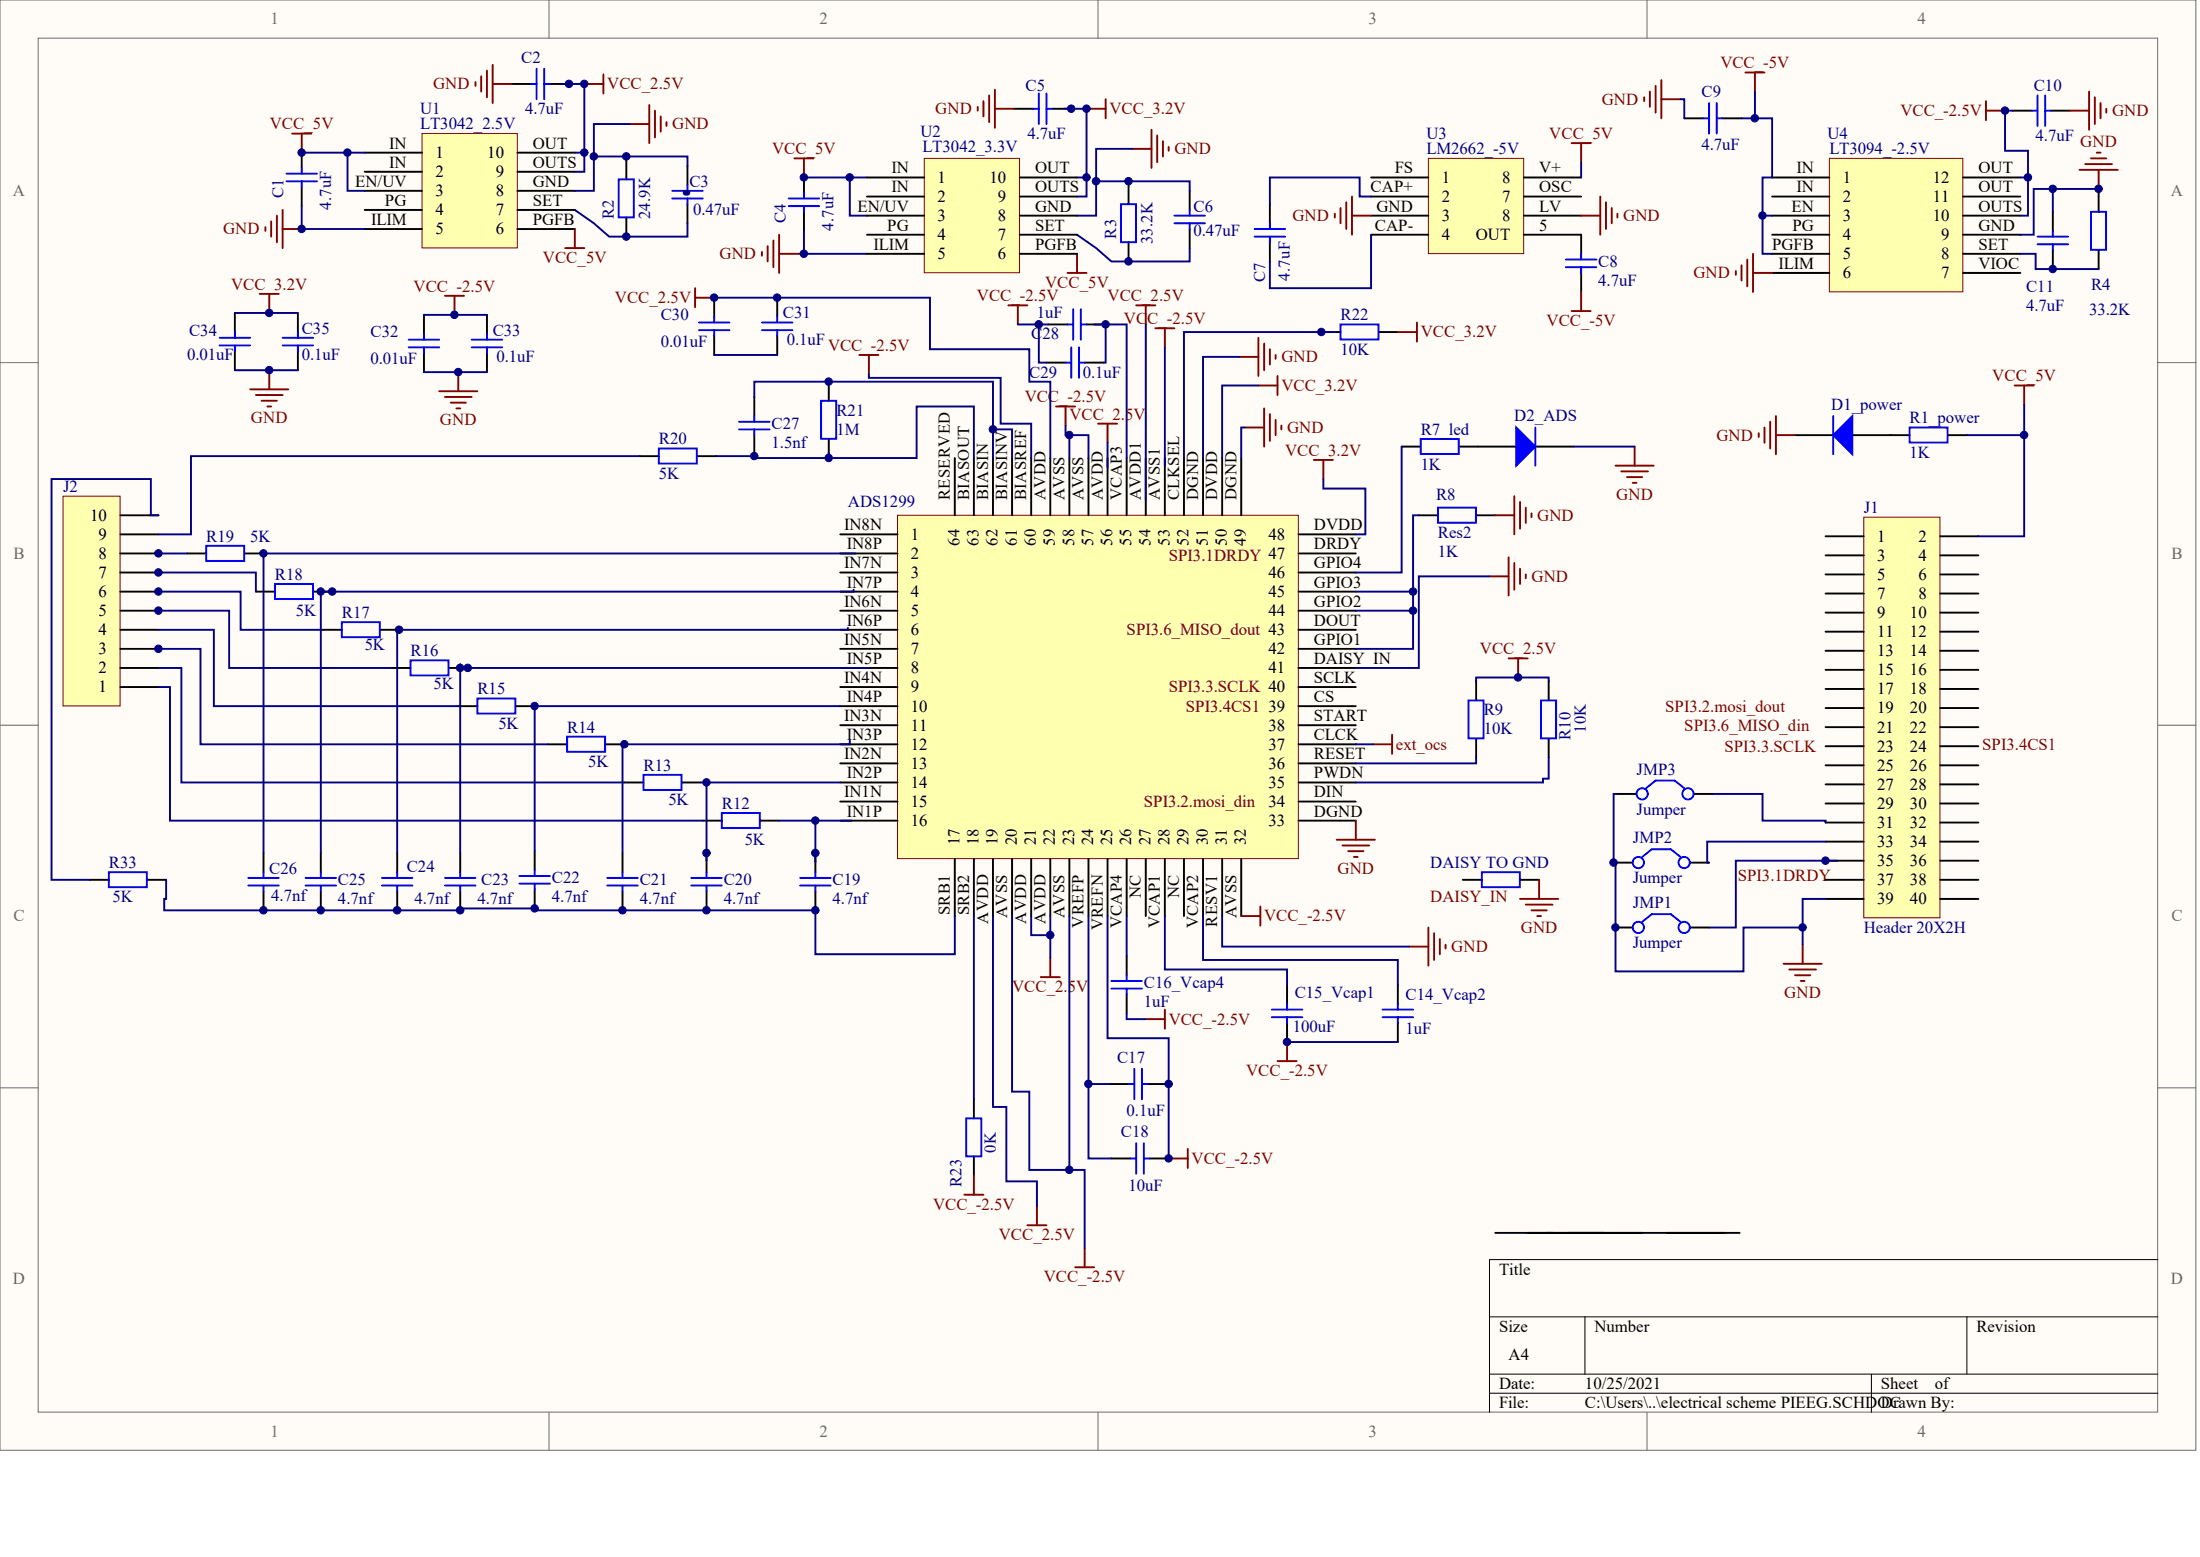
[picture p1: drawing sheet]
<svg xmlns="http://www.w3.org/2000/svg" width="840mm" height="594mm" viewBox="0 0 840 594" stroke-linecap="round" stroke-linejoin="round" font-family="sans-serif">
<g fill="#fffcf8" stroke="#696969" stroke-width=".38">
<path d="M0 0h838v553.4h-838z"/>
<path d="M14.6 14.6h808.8v524.2h-808.8z"/>
</g>
<path d="M209.5 0v14.6M419 0v14.6M628.6 0v14.6M0 138.4h14.6M823.5 138.4h14.6M0 276.7h14.6M823.5 276.7h14.6M0 415.1h14.6M823.5 415.1h14.6M209.5 538.9v14.5M419 538.9v14.5M628.6 538.9v14.5" fill="none" stroke="#696969" stroke-width=".38"/>
<path d="M823.5 480.6h-255.1v58.3M568.4 502.5h255.1M604.9 502.5v21.8M750.6 502.5v21.8M568.4 524.3h255.1M568.4 531.6h255.1M714.2 524.3v14.6" fill="none" stroke="#000" stroke-width=".38"/>
<path d="M342.5 196.6h153v131h-153z" fill="#ffffb0" stroke="#800000" stroke-width=".38"/>
<g fill="none" stroke="#000" stroke-width=".73">
<path d="M364.4 174.8v21.8M371.7 174.8v21.8M379 174.8v21.8M386.3 174.8v21.8M393.5 174.8v21.8M400.8 174.8v21.8M408.1 174.8v21.8M415.4 174.8v21.8M422.7 174.8v21.8M430 174.8v21.8M437.3 174.8v21.8M444.6 174.8v21.8"/>
<path d="M451.8 174.8v21.8M459.1 174.8v21.8M466.4 174.8v21.8M473.7 174.8v21.8M685.1 166h14.5M706.9 166h21.9M743.4 166h7.2M320.7 203.9h21.8M320.7 211.2h21.8M320.7 218.5h21.8M495.6 203.9h21.8M495.6 211.2h21.8"/>
<path d="M495.6 218.5h21.8M320.7 225.7h21.8M320.7 233h21.8M495.6 225.7h21.8M495.6 233h21.8M320.7 240.3h21.8M320.7 247.6h21.8M320.7 254.9h21.8M495.6 240.3h21.8M495.6 247.6h21.8M495.6 254.9h21.8M320.7 262.1h21.8"/>
<path d="M320.7 269.4h21.8M320.7 276.7h21.8M495.6 262.1h21.8M495.6 269.4h21.8M495.6 276.7h21.8M320.7 284h21.8M320.7 291.3h21.8M320.7 298.6h21.8M495.6 284h21.8M495.6 291.3h21.8M495.6 298.6h21.8M320.7 305.8h21.8"/>
<path d="M320.7 313.1h21.8M495.6 305.8h21.8M495.6 313.1h21.8M364.4 327.7v21.8M371.7 327.7v21.8M379 327.7v21.8M386.3 327.7v21.8M393.5 327.7v21.8M400.8 327.7v21.8M408.1 327.7v21.8M415.4 327.7v21.8M422.7 327.7v21.8"/>
<path d="M430 327.7v21.8M437.3 327.7v21.8M444.6 327.7v21.8M451.8 327.7v21.8M459.1 327.7v21.8M466.4 327.7v21.8M473.7 327.7v21.8"/>
</g>
<path d="M699.6 158.7v14.6M728.8 163.1h14.5v5.8h-14.5z" fill="none" stroke="#00f" stroke-width=".73"/>
<path d="M699.6 166l7.3-7.3v14.6z" fill="#00f" stroke="#00f" stroke-width=".73"/>
<path d="M677.8 158.7v14.6M671.2 165.3v1.5M673.4 163.1v5.8M675.6 160.9v10.2M677.8 166h7.3" fill="none" stroke="#800000" stroke-width=".73"/>
<path d="M161.1 51h36.3v43.6h-36.3z" fill="#ffffb0" stroke="#800000" stroke-width=".38"/>
<g fill="none" stroke="#000" stroke-width=".73">
<path d="M195.3 32h7.3M209.9 32h7.3M115.1 56.8v7.3M139.2 58.3h21.9M197.5 58.3h21.9M387 41.5h7.3M401.6 41.5h7.2M115.1 71.4v7.2M139.2 65.5h21.9M139.2 72.8h21.9M197.5 65.5h21.9M197.5 72.8h21.9"/>
<path d="M239 61.2v7.2M262.4 63.3v7.3M262.4 77.9v7.3M306.8 66.3v7.2M430.7 70.6v7.3M454 72.8v7.3M139.2 80.1h21.9M139.2 87.4h21.9M197.5 80.1h21.9M197.5 87.4h21.9M239 83v7.3M306.8 80.8v7.3"/>
<path d="M430.7 92.5v7.3M454 87.4v7.3"/>
</g>
<g fill="none" stroke="#800000" stroke-width=".73">
<path d="M181.5 31.3v1.5M183.7 29.1v5.8M185.8 26.9v10.2M188 24.8v14.5M188 32h7.3M223 32h7.3M230.3 28.4v7.3M375.3 38.6v5.8M377.5 36.4v10.2M379.7 34.2v14.6M422 37.9v7.2M111.5 51h7.3"/>
<path d="M115.1 51v7.3M240.5 47.3h7.3M247.8 40v14.6M250 42.2v10.2M252.2 44.4v5.8M254.3 46.6v1.5M373.1 40.8v1.4M379.7 41.5h7.3M414.7 41.5h7.3M432.2 56.8h7.3M439.5 49.5v14.6M441.6 51.7v10.2"/>
<path d="M443.8 53.9v5.8M446 56.1v1.4M303.2 60.4h7.3M306.8 60.4v7.3M101.3 86.7v1.4M103.5 84.5v5.8M105.7 82.3v10.2M107.9 80.1v14.6M107.9 87.4h7.2M215.7 94.7h7.3M219.4 87.4v7.3M411 96.8v7.3"/>
<path d="M407.4 104.1h7.3M768.9 147.1h7.3M772.5 147.1v7.3M680.7 367.7h14.6M682.9 369.9h10.2M685.1 372.1h5.8M687.2 374.3h1.5M688 360.5v7.2"/>
</g>
<g fill="none" stroke="#00f" stroke-width=".73">
<path d="M202.6 32h2.2M204.8 26.2v11.7M207.7 26.2v11.7M207.7 32h2.2M396.5 35.7v11.6M399.4 35.7v11.6M394.3 41.5h2.2M399.4 41.5h2.2M109.3 66.3h11.7M109.3 69.2h11.7M115.1 64.1v2.2M115.1 69.2v2.2"/>
<path d="M236.1 68.4h5.8v14.5h-5.8zM256.5 72.8h11.7M256.5 75.7h11.7M262.4 70.6v2.2M262.4 75.7v2.2M301 75.7h11.6M301 78.6h11.6M306.8 73.5v2.2M306.8 78.6v2.2M427.8 77.9h5.8v14.5h-5.8zM448.2 82.3h11.7M448.2 85.2h11.7"/>
<path d="M454 80.1v2.2M454 85.2v2.2"/>
</g>
<g fill="none" stroke="#000080" stroke-width=".73">
<path d="M214.3 32h8.7v26.3M115.1 56.8v1.5h24.1M132.6 58.3v14.5h6.6M219.4 58.3h3.6v7.2h-3.6M240.5 47.3h-13.8v25.5h-7.3M405.9 41.5h8.8v26.2M432.2 56.8h-13.9v25.5h-7.3M115.1 78.6v8.8h-2.1M239 60.4v-.7h23.4v3.6M306.8 66.3v1.4h24.1M324.3 67.7v14.6h6.6M411 67.7h3.7v7.3h-3.7"/>
<path d="M430.7 69.9v-.7h23.3v3.6M115.1 87.4h24.1M219.4 80.1l7.3 5.1 5.8 5.1h29.9v-5.1M306.8 88.1v8.7h-2.2M306.8 96.8h24.1M411 89.6l7.3 5.1 5.9 5.1h29.8v-5.1"/>
</g>
<path d="M352.7 60.4h36.4v43.7h-36.4z" fill="#ffffb0" stroke="#800000" stroke-width=".38"/>
<path d="M330.9 67.7h21.8M330.9 75h21.8M389.2 67.7h21.8M389.2 75h21.8M330.9 82.3h21.8M330.9 89.6h21.8M330.9 96.8h21.8M389.2 82.3h21.8M389.2 89.6h21.8M389.2 96.8h21.8" fill="none" stroke="#000" stroke-width=".73"/>
<path d="M545.1 60.4h36.4v36.4h-36.4z" fill="#ffffb0" stroke="#800000" stroke-width=".38"/>
<path d="M484.6 77.9v7.3M523.3 67.7h21.8M523.3 75h21.8M581.6 67.7h21.8M581.6 75h21.8M484.6 92.5v7.3M523.3 82.3h21.8M523.3 89.6h21.8M581.6 82.3h21.8M581.6 89.6h21.8v7.2M603.4 104.1v7.3" fill="none" stroke="#000" stroke-width=".73"/>
<g fill="none" stroke="#800000" stroke-width=".73">
<path d="M599.8 54.6h7.3M603.4 54.6v7.3M511.6 79.4v5.8M513.8 77.2v10.2M516 75v14.6M610.7 75v14.6M612.9 77.2v10.2M615.1 79.4v5.8M509.4 81.6v1.4M516 82.3h7.3M603.4 82.3h7.3M617.3 81.6v1.4"/>
<path d="M599.8 118.7h7.3M603.4 111.4v7.3"/>
</g>
<path d="M523.3 75h-4.4v-7.3h-34.3v10.2M603.4 61.9v5.8M523.3 89.6v20.4h-38.7v-10.2" fill="none" stroke="#000080" stroke-width=".73"/>
<path d="M478.8 87.4h11.7M478.8 90.3h11.7M484.6 85.2v2.2M484.6 90.3v2.2M597.6 99h11.7M603.4 96.8v2.2M597.6 101.9h11.7M603.4 101.9v2.2" fill="none" stroke="#00f" stroke-width=".73"/>
<path d="M698.2 60.4h50.9v50.9h-50.9z" fill="#ffffb0" stroke="#800000" stroke-width=".38"/>
<g fill="none" stroke="#000" stroke-width=".73">
<path d="M642.8 45.1h7.3M657.4 45.1h7.2M768.1 42.2h7.3M782.7 42.2h7.3M676.3 67.7h21.9M676.3 75h21.9M749.2 67.7h21.8M749.2 75h21.8M800.9 73.5v7.3M676.3 82.3h21.9M676.3 89.6h21.9M676.3 96.8h21.9"/>
<path d="M749.2 82.3h21.8M749.2 89.6h21.8M749.2 96.8h21.8M783.4 80.8v7.3M783.4 95.4v7.3M800.9 95.4v7.3M676.3 104.1h21.9M749.2 104.1h21.8M71.4 211.2h7.3M93.3 211.2h7.3M97.7 225.7h7.2M119.5 225.7h7.3"/>
<path d="M123.2 240.3h7.3M145 240.3h7.3M149.4 254.9h7.3M171.3 254.9h7.3M174.9 269.4h7.3M196.8 269.4h7.3M209.2 284h7.2M231 284h7.3M238.3 298.6h7.3M260.2 298.6h7.3M268.2 313.1h7.3M290.1 313.1h7.2"/>
<path d="M100.6 325.5v7.3M122.4 325.5v7.3M151.6 325.5v7.3M175.6 325.5v7.3M204.1 324.8v7.3M204.1 339.3v7.3M237.6 325.5v7.3M269.6 325.5v7.3M311.2 325.5v7.3M100.6 340.1v7.2M122.4 340.1v7.2M151.6 340.1v7.2"/>
<path d="M175.6 340.1v7.2M237.6 340.1v7.2M269.6 340.1v7.2M311.2 340.1v7.2M570.6 470.4h93.3"/>
</g>
<g fill="none" stroke="#800000" stroke-width=".73">
<path d="M627.5 37.1v1.5M629.7 34.9v5.9M631.9 32.8v10.2M634 30.6v14.5M634 37.9h7.3M666.1 27.7h7.3M669.7 27.7v7.2M757.9 38.6v7.3M797.3 34.9v14.6M799.5 37.1v10.2M801.7 39.3v5.8M757.9 42.2h7.3"/>
<path d="M790 42.2h7.3M800.2 58.3h1.5M803.8 41.5v1.5M793.6 64.8h14.6M795.8 62.6h10.2M798 60.4h5.8M800.9 64.8v7.3M666.8 99v10.2M669 96.8v14.6M662.5 103.4v1.5M664.6 101.2v5.8M669 104.1h7.3"/>
<path d="M524 284h7.3M531.3 280.4v7.2"/>
</g>
<g fill="none" stroke="#00f" stroke-width=".73">
<path d="M652.3 39.3v11.7M655.2 39.3v11.7M777.6 36.4v11.7M780.5 36.4v11.7M650.1 45.1h2.2M655.2 45.1h2.2M775.4 42.2h2.2M780.5 42.2h2.2M777.6 90.3h11.7M777.6 93.2h11.7M783.4 88.1v2.2M783.4 93.2v2.2"/>
<path d="M798 80.8h5.8v14.5h-5.8zM78.7 208.3h14.5v5.7h-14.5zM104.9 222.8h14.5v5.8h-14.5zM130.5 237.4h14.5v5.7h-14.5zM156.7 252h14.5v5.7h-14.5zM182.2 266.5h14.5v5.8h-14.5zM216.4 281.1h14.6v5.7h-14.6zM245.6 295.6h14.5v5.8h-14.5zM275.5 310.2h14.5v5.8h-14.5zM94.7 335h11.7M94.7 337.9h11.7M100.6 332.8v2.2"/>
<path d="M100.6 337.9v2.2M116.6 335h11.7M116.6 337.9h11.7M122.4 332.8v2.2M122.4 337.9v2.2M145.8 335h11.6M145.8 337.9h11.6M151.6 332.8v2.2M151.6 337.9v2.2M169.8 335h11.7M169.8 337.9h11.7M175.6 332.8v2.2"/>
<path d="M175.6 337.9v2.2M198.2 337.2h11.7M198.2 334.2h11.7M204.1 332.1v2.1M204.1 337.2v2.1M231.8 335h11.6M231.8 337.9h11.6M237.6 332.8v2.2M237.6 337.9v2.2M263.8 335h11.7M263.8 337.9h11.7M269.6 332.8v2.2"/>
<path d="M269.6 337.9v2.2M305.4 335h11.6M305.4 337.9h11.6M311.2 332.8v2.2M311.2 337.9v2.2"/>
</g>
<g fill="none" stroke="#000080" stroke-width=".73">
<path d="M641.3 37.9h1.5v7.2M669.7 34.9v10.2h-5.1M226.7 59.7h12.3M669.7 45.1h6.6v22.6h-3.6v14.6h3.6M768.1 42.2h-2.9v15.3h8.8v10.2M418.3 69.2h12.4M771 67.7h3v14.6h-3M783.4 72.1h-7.2v17.5h-5.2M800.9 73.5v-1.4h-17.5v8.7M672.7 82.3v14.5h3.6M771 96.8h5.9v5.9h24M60.5 217.7v.8h37.2v7.2"/>
<path d="M60.5 210.4v.8h10.9M326.5 211.2h-225.9v114.3M60.5 232.3v.7h27v21.9h61.9M60.5 225v.7h31.3v14.6h31.4M122.4 225.7v99.8M323.6 239.6v.7h-172v85.2M325.8 225v.7h-204.1M60.5 246.9v.7h16v36.4h132.7M175.6 253.4v72.1M175.6 254.9h156M320.7 269.4h-116.6v55.4M267.5 298.6h2.1v29.8"/>
<path d="M269.6 298.6h51.1M324.3 282.5v1.5h-86.7v41.5M517.4 284h6.6M297.3 313.1h13.9M325 313.1h-13.8v16"/>
</g>
<path d="M24 189.3h21.8v80.1h-21.8z" fill="#ffffb0" stroke="#800000" stroke-width=".38"/>
<g fill="none" stroke="#000" stroke-width=".73">
<path d="M89.6 119.4v7.3M113.7 119.4v7.3M272.6 113.6v7.3M296.6 113.6v7.3M89.6 134v7.3M113.7 134v7.3M161.8 120.1v7.3M161.8 134.7v7.3M185.8 120.1v7.3M185.8 134.7v7.3M272.6 128.2v7.2M296.6 128.2v7.2"/>
<path d="M399.4 138.4h7.3M400.1 123.8h7.3M413.9 138.4h7.3M414.7 123.8h7.3M504.3 126.7h7.3M526.2 126.7h7.3M287.9 151.5v7.2M316.3 145.6v7.3M244.1 174h7.3M266 174h7.3M287.9 166v7.3M316.3 167.5v7.3"/>
<path d="M534.9 170.4h7.3M556.8 170.4h21.9M585.9 170.4h14.6M45.9 196.6h14.6M541.5 196.6h7.3M563.3 196.6h7.3M45.9 218.5h14.6M45.9 211.2h14.6M45.9 203.9h14.6M45.9 233h14.6M45.9 225.7h14.6M45.9 254.9h14.6"/>
<path d="M45.9 247.6h14.6M45.9 240.3h14.6M563.3 260v7.2M591 260v7.2M45.9 262.1h14.6M563.3 281.8v7.3M591 281.8v7.3M34.3 335.7h7.2M56.1 335.7h7.3M558.2 335.7h7.3M580.1 335.7h7.3M430 364.8v7.3"/>
<path d="M430 379.4v7.3M491.2 375.7v7.3M533.5 375.7v7.3M491.2 390.3v7.3M533.5 390.3v7.3M371.7 419.4v7.3M423.4 413.6h7.3M438 413.6h7.3M371.7 441.3v7.3M424.2 442h7.2M438.7 442h7.3"/>
</g>
<g fill="none" stroke="#000080" stroke-width=".73">
<path d="M89.6 119.4h24.1M272.6 113.6h82.3v19.7h37.9v12.3h8v29.2M161.8 120.1h24M272.6 135.4h24M388.4 123.8h8.1M400.1 123.8h-3.6v14.6h2.9M417.6 123.8h12.4v51M422 123.8v14.6h-.8M437.3 123.8v67M444.6 132.5v45.2M473 136.2h-13.9v38.6M509.4 126.7h-57.6v48.1"/>
<path d="M89.6 141.3h24.1M161.8 142h24M287.9 151.5v-5.9h91.1v18.2M331.6 142.7v1.5h50.3v17.5h11.6v13.1M480.3 147.1h-13.9v27.7M244.1 174h-171.2v29.9h-12.4M287.9 173.3v.7h-14.6M316.3 172.6v2.2h-28.4v-.8M316.3 174.8h33.5v-19.7h21.9v19.7M379 174.8v-11h7.3v11M406.7 162.4v3.6h1.4M408.1 174.8v-8.8h7.3v8.8"/>
<path d="M422.7 168.9v9.5M475.2 163.1h-1.5v11.7M534.9 170.4v48.1h-17.5M600.5 170.4h23.3M60.5 196.6h-2.9v-13.8h-37.9v152.9h14.6M505 182.8v3.6h16.1v17.5h-3.7M541.5 196.6h-2.2v29.1M568.4 219.9h-26.9v35h-24.1M517.4 225.7h21.9v7.3h-21.9M539.3 233v14.6h-21.9M60.5 254.9h8.7v43.7h169.1M60.5 240.3h21.1v29.1h93.3"/>
<path d="M563.3 260v-1.5h27.7v1.5M60.5 262.1h4.4v51h203.3M563.3 289.1v2.2h-45.9M591 289.1v8h-2.1v1.5h-71.5M63.4 335.7v7.3h-.7v4.3h112.9v-.7h28.5v.7h107.1v16.8h53.2v-14.6M371.7 349.5v69.9M379 349.5v72.9h5.1v28.4h11.6v9.4M386.3 349.5v67h6.5v29.9h15.3M393.5 349.5v7.3h7.3v8.8M400.8 349.5v7.3M408.1 349.5v96.9h5.8v29.8M415.4 349.5v64.1"/>
<path d="M422.7 349.5v46.6h23.3v45.9M430 349.5v15.3M444.6 349.5v20.4h46.6v5.8M459.1 349.5v16.8h74.4v9.4M466.4 349.5v11.7h71.4M430 386.7v2.2h7.3M491.2 397.6h42.3M423.4 413.6h-8v28.4h8.8M445.3 413.6h.7"/>
</g>
<g fill="none" stroke="#00f" stroke-width=".73">
<path d="M409.6 118v11.6M412.5 118v11.6M83.8 128.9h11.7M83.8 131.8h11.7M89.6 126.7v2.2M89.6 131.8v2.2M107.9 128.9h11.6M107.9 131.8h11.6M113.7 126.7v2.2M113.7 131.8v2.2M156 129.6h11.6M156 132.5h11.6"/>
<path d="M161.8 127.4v2.2M161.8 132.5v2.2M180 129.6h11.7M180 132.5h11.7M185.8 127.4v2.2M185.8 132.5v2.2M266.7 123.1h11.7M266.7 126h11.7M272.6 120.9v2.2M272.6 126v2.2M290.8 123.1h11.6M290.8 126h11.6"/>
<path d="M296.6 120.9v2.2M296.6 126v2.2M406.7 138.4h2.1M407.4 123.8h2.2M408.8 132.5v11.7M411.8 132.5v11.7M411.8 138.4h2.1M412.5 123.8h2.2M511.6 123.8h14.5v5.7h-14.5zM287.9 158.7v2.2M313.4 152.9h5.7v14.5h-5.7zM251.4 171.1h14.5v5.8h-14.5z"/>
<path d="M282 160.9h11.7M282 163.8h11.7M287.9 163.8v2.2M542.2 167.5h14.5v5.7h-14.5zM585.9 163.1v14.6M548.8 193.7h14.5v5.7h-14.5zM560.4 267.2h5.8v14.5h-5.8zM588.1 267.2h5.8v14.5h-5.8zM41.5 332.8h14.5v5.7h-14.5zM565.5 332.8h14.5v5.7h-14.5zM424.2 374.3h11.6M424.2 377.2h11.6"/>
<path d="M430 372.1v2.2M430 377.2v2.2M485.4 385.2h11.6M485.4 388.1h11.6M491.2 383v2.2M491.2 388.1v2.2M527.6 385.2h11.7M527.6 388.1h11.7M533.5 383v2.2M533.5 388.1v2.2M430.7 413.6h2.2M432.9 407.8v11.6"/>
<path d="M435.8 407.8v11.6M435.8 413.6h2.2M368.8 426.7h5.7v14.5h-5.7zM433.6 436.2v11.6M436.5 436.2v11.6M431.4 442h2.2M436.5 442h2.2"/>
</g>
<g fill="none" stroke="#800000" stroke-width=".73">
<path d="M290.8 96.1v1.5M293 93.9v5.9M295.2 91.7v10.2M297.3 89.6v14.5M297.3 96.8h7.3M99.1 112.1h7.3M102.8 112.1v7.3M169.8 112.9h7.3M173.4 112.9v7.2M265.3 110v7.2M265.3 113.6h7.3M384.8 116.5h7.3"/>
<path d="M388.4 116.5v7.3M433.6 116.5h7.3M437.3 116.5v7.3M328 135.4h7.2M331.6 135.4v7.3M440.9 125.2h7.3M444.6 125.2v7.3M473 136.2h7.3M480.3 128.9v14.6M482.5 131.1v10.2M484.6 133.3v5.8M486.8 135.4v1.5"/>
<path d="M533.5 126.7h7.3M540.8 123.1v7.2M95.5 148.5h14.5M97.7 150.7h10.2M99.8 152.9h5.9M102 155.1h1.5M102.8 141.3v7.2M167.6 149.3h14.6M169.8 151.5h10.2M172 153.6h5.8M174.2 155.8h1.4M174.9 142v7.3"/>
<path d="M403 155.1h7.3M406.7 155.1v7.3M480.3 147.1h7.3M482.5 155.8v14.6M484.6 158v10.2M487.6 143.5v7.2M419 161.7h7.3M422.7 161.7v7.2M475.2 163.1h7.3M486.8 160.2v5.8M489 162.4v1.4M501.4 175.5h7.3"/>
<path d="M505 175.5v7.3M616.5 177.7h14.6M618.7 179.9h10.2M623.8 170.4v7.3M570.6 196.6h7.3M577.9 189.3v14.6M580.1 191.5v10.2M582.3 193.7v5.8M584.5 195.9v1.4M620.9 182h5.9M623.1 184.2h1.5M568.4 219.9h7.3"/>
<path d="M575.7 212.6v14.6M577.9 214.8v10.2M580.1 217v5.8M582.3 219.2v1.4M575.7 251.2h7.3M579.4 251.2v7.3M517.4 313.1v7.3M510.1 320.4h14.6M512.3 322.6h10.2M514.5 324.8h5.8M516.7 327h1.5M587.4 335.7v7.3"/>
<path d="M473.7 349.5h7.3M481 345.9v7.3M545.1 353.9v14.6M547.3 356.1v10.2M549.5 358.3v5.8M580.1 343h14.6M582.3 345.2h10.2M584.5 347.3h5.8M586.7 349.5h1.4M397.2 372.8h7.3M400.8 365.6v7.2M537.8 361.2h7.3"/>
<path d="M551.7 360.5v1.4M437.3 388.9h7.3M444.6 385.2v7.3M491.2 397.6v7.3M487.6 404.9h7.2M453.3 438.4v7.3M368 455.8h7.3M371.7 448.6v7.2M446 442h7.3M392.1 467.5h7.3M395.7 460.2v7.3M413.9 476.2v7.3"/>
<path d="M410.3 483.5h7.3"/>
</g>
<path d="M578.7 163.1l7.2 7.3-7.2 7.3z" fill="#00f" stroke="#00f" stroke-width=".73"/>
<path d="M261.6 73.5h.8" fill="none" stroke="#000080" stroke-width="2.2"/>
<path d="M711.3 197.3h29.1v152.9h-29.1z" fill="#ffffb0" stroke="#800000" stroke-width=".38"/>
<g fill="none" stroke="#000" stroke-width=".73">
<path d="M696.7 204.6h14.6M696.7 211.9h14.6M696.7 219.2h14.6M740.4 204.6h14.6M740.4 211.9h14.6M740.4 219.2h14.6M696.7 226.5h14.6M696.7 233.7h14.6M740.4 226.5h14.6M740.4 233.7h14.6M696.7 241h14.6M696.7 248.3h14.6"/>
<path d="M696.7 255.6h14.6M740.4 241h14.6M740.4 248.3h14.6M740.4 255.6h14.6M696.7 262.9h14.6M696.7 270.2h14.6M696.7 277.4h14.6M740.4 262.9h14.6M740.4 270.2h14.6M740.4 277.4h14.6M696.7 284.7h14.6M696.7 292h14.6"/>
<path d="M696.7 299.3h14.6M740.4 284.7h14.6M740.4 292h14.6M740.4 299.3h14.6M617.3 302.9h7.3M646.4 302.9h7.3M696.7 306.6h14.6M696.7 313.9h14.6M740.4 306.6h14.6M740.4 313.9h14.6M615.8 329.1h7.3M645 329.1h7.3"/>
<path d="M696.7 321.1h14.6M696.7 328.4h14.6M696.7 335.7h14.6M740.4 321.1h14.6M740.4 328.4h14.6M740.4 335.7h14.6M615.8 353.9h7.3M645 353.9h7.3M696.7 343h14.6M740.4 343h14.6"/>
</g>
<path d="M772.5 154.4v11.6M750.6 166h21.9v38.6h-17.5M617.3 302.9h-1.5v26.2h.7v24.8M653.7 302.9h19v10.2h24v.8M696.7 321.1h-45.2v8h.8M701.1 328.4h-38.6v25.5h-10.2M615.8 353.9h.7v16.7h48.9v-16.7h22.6M696.7 343h-8.7v17.5" fill="none" stroke="#000080" stroke-width=".73"/>
<g fill="none" stroke="#00f" stroke-width=".73">
<path d="M628.2 300.7l3.7-2.9h7.2l3.7 2.9M626.8 327l3.6-3h7.3l3.6 3M626.8 351.7l3.6-2.9h7.3l3.6 2.9"/>
<circle cx="626.7" cy="302.9" r="2.15"/>
<circle cx="644.2" cy="302.9" r="2.15"/>
<circle cx="625.3" cy="329.1" r="2.15"/>
<circle cx="642.7" cy="329.1" r="2.15"/>
<circle cx="625.3" cy="353.9" r="2.15"/>
<circle cx="642.7" cy="353.9" r="2.15"/>
</g>
<g fill="#000080" stroke="#000080" stroke-width=".38">
<circle cx="60.5" cy="247.5" r="1.42"/>
<circle cx="60.5" cy="233" r="1.42"/>
<circle cx="60.5" cy="225.7" r="1.42"/>
<circle cx="60.5" cy="218.4" r="1.42"/>
<circle cx="60.5" cy="211.1" r="1.42"/>
<circle cx="100.5" cy="347.3" r="1.42"/>
<circle cx="100.5" cy="211.1" r="1.42"/>
<circle cx="102.7" cy="141.2" r="1.42"/>
<circle cx="102.7" cy="119.4" r="1.42"/>
<circle cx="115.1" cy="87.3" r="1.42"/>
<circle cx="115.1" cy="58.2" r="1.42"/>
<circle cx="122.4" cy="347.3" r="1.42"/>
<circle cx="122.4" cy="225.7" r="1.42"/>
<circle cx="126.8" cy="225.7" r="1.42"/>
<circle cx="132.6" cy="58.2" r="1.42"/>
<circle cx="151.6" cy="347.3" r="1.42"/>
<circle cx="152.3" cy="240.3" r="1.42"/>
<circle cx="173.4" cy="120.1" r="1.42"/>
<circle cx="174.9" cy="142" r="1.42"/>
<circle cx="175.6" cy="347.3" r="1.42"/>
<circle cx="175.6" cy="254.8" r="1.42"/>
<circle cx="178.5" cy="254.8" r="1.42"/>
<circle cx="204" cy="346.6" r="1.42"/>
<circle cx="204" cy="269.4" r="1.42"/>
<circle cx="217.1" cy="32" r="1.42"/>
<circle cx="223" cy="58.2" r="1.42"/>
<circle cx="223" cy="32" r="1.42"/>
<circle cx="226.6" cy="59.7" r="1.42"/>
<circle cx="237.5" cy="347.3" r="1.42"/>
<circle cx="238.3" cy="284" r="1.42"/>
<circle cx="239" cy="90.3" r="1.42"/>
<circle cx="239" cy="59.7" r="1.42"/>
<circle cx="269.6" cy="347.3" r="1.42"/>
<circle cx="269.6" cy="325.5" r="1.42"/>
<circle cx="269.6" cy="298.5" r="1.42"/>
<circle cx="272.5" cy="113.6" r="1.42"/>
<circle cx="287.8" cy="174" r="1.42"/>
<circle cx="296.6" cy="113.6" r="1.42"/>
<circle cx="306.8" cy="96.8" r="1.42"/>
<circle cx="306.8" cy="67.7" r="1.42"/>
<circle cx="311.2" cy="347.3" r="1.42"/>
<circle cx="311.2" cy="325.5" r="1.42"/>
<circle cx="311.2" cy="313.1" r="1.42"/>
<circle cx="316.3" cy="174.7" r="1.42"/>
<circle cx="316.3" cy="145.6" r="1.42"/>
<circle cx="324.3" cy="67.7" r="1.42"/>
<circle cx="378.9" cy="163.8" r="1.42"/>
<circle cx="396.4" cy="123.8" r="1.42"/>
<circle cx="400.8" cy="356.8" r="1.42"/>
<circle cx="408.1" cy="446.3" r="1.42"/>
<circle cx="408.1" cy="166" r="1.42"/>
<circle cx="408.8" cy="41.5" r="1.42"/>
<circle cx="414.6" cy="67.7" r="1.42"/>
<circle cx="414.6" cy="41.5" r="1.42"/>
<circle cx="415.4" cy="413.6" r="1.42"/>
<circle cx="418.3" cy="69.1" r="1.42"/>
<circle cx="421.9" cy="123.8" r="1.42"/>
<circle cx="430.7" cy="99.7" r="1.42"/>
<circle cx="430.7" cy="69.1" r="1.42"/>
<circle cx="446" cy="442" r="1.42"/>
<circle cx="446" cy="413.6" r="1.42"/>
<circle cx="491.2" cy="397.6" r="1.42"/>
<circle cx="504.3" cy="126.7" r="1.42"/>
<circle cx="539.3" cy="233" r="1.42"/>
<circle cx="539.3" cy="225.7" r="1.42"/>
<circle cx="579.3" cy="258.5" r="1.42"/>
<circle cx="615.8" cy="329.1" r="1.42"/>
<circle cx="616.5" cy="353.9" r="1.42"/>
<circle cx="669.7" cy="45.1" r="1.42"/>
<circle cx="672.6" cy="82.2" r="1.42"/>
<circle cx="687.9" cy="353.9" r="1.42"/>
<circle cx="696.7" cy="328.4" r="1.42"/>
<circle cx="765.2" cy="42.2" r="1.42"/>
<circle cx="772.5" cy="166" r="1.42"/>
<circle cx="773.9" cy="67.7" r="1.42"/>
<circle cx="783.4" cy="102.6" r="1.42"/>
<circle cx="783.4" cy="72.1" r="1.42"/>
<circle cx="800.9" cy="72.1" r="1.42"/>
</g>
<g font-size="6.4" fill="#696969">
<text x="103.2" y="9.3">1</text>
<text x="312.7" y="9.3">2</text>
<text x="522.2" y="9.3">3</text>
<text x="731.8" y="9.3">4</text>
<text x="5" y="74.9">A</text>
<text x="828.5" y="74.9">A</text>
<text x="5.2" y="213.2">B</text>
<text x="828.7" y="213.2">B</text>
<text x="5.2" y="351.6">C</text>
<text x="828.7" y="351.6">C</text>
<text x="5" y="490">D</text>
<text x="828.5" y="490">D</text>
<text x="103.2" y="548.2">1</text>
<text x="312.7" y="548.2">2</text>
<text x="522.2" y="548.2">3</text>
<text x="731.8" y="548.2">4</text>
</g>
<g font-size="6.4" fill="#000080">
<text x="199" y="23.9">C2</text>
<text x="391.4" y="34.8">C5</text>
<text x="776.2" y="34.8">C10</text>
<text x="649.3" y="37">C9</text>
<text x="160.3" y="43.6">U1</text>
<text x="200.4" y="43.6">4.7uF</text>
<text x="160.3" y="49.4">LT3042_2.5V</text>
<text x="351.3" y="52.3">U2</text>
<text x="392.1" y="53">4.7uF</text>
<text x="544.4" y="53">U3</text>
<text x="697.4" y="53">U4</text>
<text x="776.9" y="53.8">4.7uF</text>
<text x="352" y="58.1">LT3042_3.3V</text>
<text x="544.4" y="58.9">LM2662_-5V</text>
<text x="649.3" y="57.4">4.7uF</text>
<text x="698.2" y="58.9">LT3094_-2.5V</text>
<text x="263.1" y="71.2">C3</text>
<text x="264.5" y="82.2">0.47uF</text>
<text x="455.5" y="80.7">C6</text>
<text x="455.5" y="90.2">0.47uF</text>
<text x="610" y="101.8">C8</text>
<text x="610" y="109.1">4.7uF</text>
<text x="773.2" y="111.3">C11</text>
<text x="798" y="110.6">R4</text>
<text x="773.2" y="118.6">4.7uF</text>
<text x="252.2" y="122.2">C30</text>
<text x="298.8" y="121.5">C31</text>
<text x="395.7" y="121.5">1uF</text>
<text x="511.6" y="122.2">R22</text>
<text x="797.3" y="120">33.2K</text>
<text x="72.1" y="128">C34</text>
<text x="115.1" y="127.3">C35</text>
<text x="141.4" y="128.8">C32</text>
<text x="188" y="128">C33</text>
<text x="300.3" y="131.7">0.1uF</text>
<text x="393.5" y="129.5">C28</text>
<text x="71.4" y="137.5">0.01uF</text>
<text x="115.1" y="137.5">0.1uF</text>
<text x="252.2" y="132.4">0.01uF</text>
<text x="511.6" y="135.3">10K</text>
<text x="141.4" y="139">0.01uF</text>
<text x="189.5" y="138.2">0.1uF</text>
<text x="392.8" y="144.1">C29</text>
<text x="413.2" y="144.1">0.1uF</text>
<text x="319.2" y="158.6">R21</text>
<text x="577.9" y="160.8">D2_ADS</text>
<text x="698.9" y="156.4">D1_power</text>
<text x="728.8" y="161.5">R1_power</text>
<text x="294.4" y="163.7">C27</text>
<text x="319.2" y="165.9">1M</text>
<text x="542.2" y="165.9">R7_led</text>
<text x="251.4" y="169.6">R20</text>
<text x="294.4" y="171">1.5nf</text>
<text x="542.2" y="179.2">1K</text>
<text x="728.8" y="174.6">1K</text>
<text x="251.4" y="182.7">5K</text>
<text x="24" y="187.8">J2</text>
<text x="548" y="190.7">R8</text>
<text x="323.6" y="193.6">ADS1299</text>
<text x="711.3" y="195.8">J1</text>
<text x="78.7" y="206.7">R19</text>
<text x="95.5" y="206.7">5K</text>
<text x="548.8" y="205.2">Res2</text>
<text x="548.8" y="212.5">1K</text>
<text x="104.9" y="221.3">R18</text>
<text x="113" y="235.1">5K</text>
<text x="130.5" y="235.8">R17</text>
<text x="139.2" y="248.2">5K</text>
<text x="156.7" y="250.4">R16</text>
<text x="165.4" y="262.8">5K</text>
<text x="182.2" y="264.9">R15</text>
<text x="566.3" y="273">R9</text>
<text x="190.2" y="278.1">5K</text>
<text x="216.4" y="279.5">R14</text>
<text x="566.3" y="280.2">10K</text>
<text x="224.5" y="292.6">5K</text>
<text x="245.6" y="294.1">R13</text>
<text x="624.6" y="295.5">JMP3</text>
<text x="255.1" y="307.2">5K</text>
<text x="275.5" y="308.6">R12</text>
<text x="624.6" y="310.8">Jumper</text>
<text x="284.2" y="322.5">5K</text>
<text x="623.1" y="321.7">JMP2</text>
<text x="41.5" y="331.2">R33</text>
<text x="102.8" y="333.4">C26</text>
<text x="155.2" y="332.7">C24</text>
<text x="545.9" y="331.2">DAISY TO GND</text>
<text x="129" y="337.8">C25</text>
<text x="183.7" y="337.8">C23</text>
<text x="210.6" y="337">C22</text>
<text x="244.1" y="337.8">C21</text>
<text x="276.2" y="337.8">C20</text>
<text x="317.7" y="337.8">C19</text>
<text x="623.1" y="337">Jumper</text>
<text x="43" y="344.3">5K</text>
<text x="103.5" y="343.6">4.7nf</text>
<text x="129" y="345">4.7nf</text>
<text x="158.1" y="345">4.7nf</text>
<text x="182.2" y="345">4.7nf</text>
<text x="210.6" y="344.3">4.7nf</text>
<text x="244.1" y="345">4.7nf</text>
<text x="276.2" y="345">4.7nf</text>
<text x="317.7" y="345">4.7nf</text>
<text x="623.1" y="346.5">JMP1</text>
<text x="711.3" y="356">Header 20X2H</text>
<text x="623.1" y="361.8">Jumper</text>
<text x="436.5" y="377.1">C16_Vcap4</text>
<text x="494.1" y="380.7">C15_Vcap1</text>
<text x="536.4" y="381.5">C14_Vcap2</text>
<text x="436.5" y="384.4">1uF</text>
<text x="493.4" y="393.8">100uF</text>
<text x="536.4" y="394.6">1uF</text>
<text x="426.3" y="405.5">C17</text>
<text x="430" y="425.9">0.1uF</text>
<text x="427.8" y="433.9">C18</text>
<text x="430.7" y="454.3">10uF</text>
</g>
<g font-size="6.4" fill="#800000">
<text x="656.6" y="26.1">VCC_-5V</text>
<text x="165.3" y="34.1">GND</text>
<text x="231.8" y="34.1">VCC_2.5V</text>
<text x="611.3" y="39.9">GND</text>
<text x="357" y="43.6">GND</text>
<text x="423.4" y="43.6">VCC_3.2V</text>
<text x="725.3" y="44.3">VCC_-2.5V</text>
<text x="806" y="44.3">GND</text>
<text x="103" y="49.4">VCC_5V</text>
<text x="256.5" y="49.4">GND</text>
<text x="591.3" y="53">VCC_5V</text>
<text x="294.6" y="58.9">VCC_5V</text>
<text x="448.2" y="58.9">GND</text>
<text x="793.9" y="56">GND</text>
<text x="85.1" y="89.4">GND</text>
<text x="493.2" y="84.4">GND</text>
<text x="619.5" y="84.4">GND</text>
<text x="207.2" y="100.4">VCC_5V</text>
<text x="274.6" y="98.9">GND</text>
<text x="646.3" y="106.2">GND</text>
<text x="88.2" y="110.6">VCC_3.2V</text>
<text x="157.9" y="111.3">VCC_-2.5V</text>
<text x="398.9" y="109.8">VCC_5V</text>
<text x="234.7" y="115.7">VCC_2.5V</text>
<text x="372.8" y="114.9">VCC_-2.5V</text>
<text x="422.7" y="114.9">VCC_2.5V</text>
<text x="429" y="123.7">VCC_-2.5V</text>
<text x="590.2" y="124.4">VCC_-5V</text>
<text x="542.2" y="128.8">VCC_3.2V</text>
<text x="316" y="133.9">VCC_-2.5V</text>
<text x="489" y="138.2">GND</text>
<text x="489" y="149.2">VCC_3.2V</text>
<text x="760.3" y="145.5">VCC_5V</text>
<text x="391.1" y="153.5">VCC_-2.5V</text>
<text x="95.8" y="161.5">GND</text>
<text x="408.1" y="160.1">VCC_2.5V</text>
<text x="167.9" y="162.3">GND</text>
<text x="491.2" y="165.2">GND</text>
<text x="490.5" y="173.9">VCC_3.2V</text>
<text x="655" y="168.1">GND</text>
<text x="616.8" y="190.7">GND</text>
<text x="586.7" y="198.7">GND</text>
<text x="446" y="214">SPI3.1DRDY 47</text>
<text x="584.5" y="222">GND</text>
<text x="430" y="242.4">SPI3.6_MISO_dout 43</text>
<text x="564.8" y="249.7">VCC_2.5V</text>
<text x="446" y="264.2">SPI3.3.SCLK 40</text>
<text x="452.6" y="271.5">SPI3.4CS1</text>
<text x="635.5" y="271.5">SPI3.2.mosi_dout</text>
<text x="642.8" y="278.8">SPI3.6_MISO_din</text>
<text x="532.7" y="286.1">ext_ocs</text>
<text x="658.1" y="286.8">SPI3.3.SCLK</text>
<text x="756.5" y="286.1">SPI3.4CS1</text>
<text x="436.5" y="307.9">SPI3.2.mosi_din</text>
<text x="510.4" y="333.4">GND</text>
<text x="663.2" y="336.3">SPI3.1DRDY</text>
<text x="545.9" y="344.3">DAISY_IN</text>
<text x="482.5" y="351.6">VCC_-2.5V</text>
<text x="580.4" y="356">GND</text>
<text x="553.9" y="363.3">GND</text>
<text x="386.3" y="378.5">VCC_2.5V</text>
<text x="681" y="380.7">GND</text>
<text x="446" y="390.9">VCC_-2.5V</text>
<text x="475.6" y="410.6">VCC_-2.5V</text>
<text x="454.8" y="444.1">VCC_-2.5V</text>
<text x="356.1" y="461.6">VCC_-2.5V</text>
<text x="381.2" y="473.2">VCC_2.5V</text>
<text x="398.4" y="489.2">VCC_-2.5V</text>
</g>
<g font-size="6.4">
<text x="148.5" y="56.7">IN</text>
<text x="203.3" y="56.7">OUT</text>
<text x="148.5" y="64">IN</text>
<text x="166.2" y="60.3">1</text>
<text x="186" y="60.3">10</text>
<text x="203.3" y="64">OUTS</text>
<text x="135.6" y="71.2">EN/UV</text>
<text x="166.2" y="67.6">2</text>
<text x="189.2" y="67.6">9</text>
<text x="203.3" y="71.2">GND</text>
<text x="340.2" y="66.1">IN</text>
<text x="357.8" y="69.8">1</text>
<text x="377.7" y="69.8">10</text>
<text x="395" y="66.1">OUT</text>
<text x="532.3" y="66.1">FS</text>
<text x="550.2" y="69.8">1</text>
<text x="573.3" y="69.8">8</text>
<text x="587.4" y="66.1">V+</text>
<text x="685.6" y="66.1">IN</text>
<text x="703.3" y="69.8">1</text>
<text x="737.7" y="69.8">12</text>
<text x="755" y="66.1">OUT</text>
<text x="166.2" y="74.9">3</text>
<text x="189.2" y="74.9">8</text>
<text x="340.2" y="73.4">IN</text>
<text x="357.8" y="77.1">2</text>
<text x="380.9" y="77.1">9</text>
<text x="395" y="73.4">OUTS</text>
<text x="523" y="73.4">CAP+</text>
<text x="550.2" y="77.1">2</text>
<text x="573.3" y="77.1">7</text>
<text x="587.4" y="73.4">OSC</text>
<text x="685.6" y="73.4">IN</text>
<text x="703.3" y="77.1">2</text>
<text x="737.7" y="77.1">11</text>
<text x="755" y="73.4">OUT</text>
<text x="146.9" y="78.5">PG</text>
<text x="166.2" y="82.2">4</text>
<text x="189.2" y="82.2">7</text>
<text x="203.3" y="78.5">SET</text>
<text x="327.2" y="80.7">EN/UV</text>
<text x="395" y="80.7">GND</text>
<text x="525.3" y="80.7">GND</text>
<text x="587.4" y="80.7">LV</text>
<text x="683.7" y="80.7">EN</text>
<text x="755" y="80.7">OUTS</text>
<text x="141.7" y="85.8">ILIM</text>
<text x="166.2" y="89.4">5</text>
<text x="189.2" y="89.4">6</text>
<text x="203.3" y="85.8">PGFB</text>
<text x="338.6" y="88">PG</text>
<text x="357.8" y="84.4">3</text>
<text x="380.9" y="84.4">8</text>
<text x="395" y="88">SET</text>
<text x="524.6" y="88">CAP-</text>
<text x="550.2" y="84.4">3</text>
<text x="573.3" y="84.4">8</text>
<text x="587.4" y="88">5</text>
<text x="684" y="88">PG</text>
<text x="703.3" y="84.4">3</text>
<text x="737.7" y="84.4">10</text>
<text x="755" y="88">GND</text>
<text x="333.3" y="95.3">ILIM</text>
<text x="357.8" y="91.6">4</text>
<text x="380.9" y="91.6">7</text>
<text x="395" y="95.3">PGFB</text>
<text x="550.2" y="91.6">4</text>
<text x="563.2" y="91.6">OUT</text>
<text x="676.3" y="95.3">PGFB</text>
<text x="703.3" y="91.6">4</text>
<text x="740.9" y="91.6">9</text>
<text x="755" y="95.3">SET</text>
<text x="357.8" y="98.9">5</text>
<text x="380.9" y="98.9">6</text>
<text x="703.3" y="98.9">5</text>
<text x="740.9" y="98.9">8</text>
<text x="678.8" y="102.6">ILIM</text>
<text x="703.3" y="106.2">6</text>
<text x="740.9" y="106.2">7</text>
<text x="755" y="102.6">VIOC</text>
<text x="34.4" y="198.7">10</text>
<text x="322.1" y="202.3">IN8N</text>
<text x="501.4" y="202.3">DVDD</text>
<text x="37.6" y="206">9</text>
<text x="323.1" y="209.6">IN8P</text>
<text x="347.6" y="206">1</text>
<text x="484.1" y="206">48</text>
<text x="501.4" y="209.6">DRDY</text>
<text x="716.4" y="206.7">1</text>
<text x="732.1" y="206.7">2</text>
<text x="37.6" y="213.2">8</text>
<text x="347.6" y="213.2">2</text>
<text x="716.4" y="214">3</text>
<text x="732.1" y="214">4</text>
<text x="37.6" y="220.5">7</text>
<text x="322.1" y="216.9">IN7N</text>
<text x="347.6" y="220.5">3</text>
<text x="484.1" y="220.5">46</text>
<text x="501.4" y="216.9">GPIO4</text>
<text x="716.4" y="221.3">5</text>
<text x="732.1" y="221.3">6</text>
<text x="37.6" y="227.8">6</text>
<text x="323.1" y="224.2">IN7P</text>
<text x="347.6" y="227.8">4</text>
<text x="484.1" y="227.8">45</text>
<text x="501.4" y="224.2">GPIO3</text>
<text x="322.1" y="231.4">IN6N</text>
<text x="501.4" y="231.4">GPIO2</text>
<text x="716.4" y="228.5">7</text>
<text x="732.1" y="228.5">8</text>
<text x="37.6" y="235.1">5</text>
<text x="323.1" y="238.7">IN6P</text>
<text x="347.6" y="235.1">5</text>
<text x="484.1" y="235.1">44</text>
<text x="501.4" y="238.7">DOUT</text>
<text x="716.4" y="235.8">9</text>
<text x="728.9" y="235.8">10</text>
<text x="37.6" y="242.4">4</text>
<text x="347.6" y="242.4">6</text>
<text x="716.4" y="243.1">11</text>
<text x="728.9" y="243.1">12</text>
<text x="37.6" y="249.7">3</text>
<text x="322.1" y="246">IN5N</text>
<text x="347.6" y="249.7">7</text>
<text x="484.1" y="249.7">42</text>
<text x="501.4" y="246">GPIO1</text>
<text x="716.4" y="250.4">13</text>
<text x="728.9" y="250.4">14</text>
<text x="37.6" y="256.9">2</text>
<text x="323.1" y="253.3">IN5P</text>
<text x="347.6" y="256.9">8</text>
<text x="484.1" y="256.9">41</text>
<text x="501.4" y="253.3">DAISY_IN</text>
<text x="716.4" y="257.7">15</text>
<text x="728.9" y="257.7">16</text>
<text x="322.1" y="260.6">IN4N</text>
<text x="501.4" y="260.6">SCLK</text>
<text x="37.6" y="264.2">1</text>
<text x="323.1" y="267.9">IN4P</text>
<text x="347.6" y="264.2">9</text>
<text x="501.4" y="267.9">CS</text>
<text x="716.4" y="264.9">17</text>
<text x="728.9" y="264.9">18</text>
<text x="322.1" y="275.1">IN3N</text>
<text x="347.6" y="271.5">10</text>
<text x="484.1" y="271.5">39</text>
<text x="501.4" y="275.1">START</text>
<text x="716.4" y="272.2">19</text>
<text x="728.9" y="272.2">20</text>
<text x="347.6" y="278.8">11</text>
<text x="484.1" y="278.8">38</text>
<text x="716.4" y="279.5">21</text>
<text x="728.9" y="279.5">22</text>
<text x="323.1" y="282.4">IN3P</text>
<text x="347.6" y="286.1">12</text>
<text x="484.1" y="286.1">37</text>
<text x="501.4" y="282.4">CLCK</text>
<text x="716.4" y="286.8">23</text>
<text x="728.9" y="286.8">24</text>
<text x="322.1" y="289.7">IN2N</text>
<text x="347.6" y="293.3">13</text>
<text x="484.1" y="293.3">36</text>
<text x="501.4" y="289.7">RESET</text>
<text x="323.1" y="297">IN2P</text>
<text x="501.4" y="297">PWDN</text>
<text x="716.4" y="294.1">25</text>
<text x="728.9" y="294.1">26</text>
<text x="322.1" y="304.3">IN1N</text>
<text x="347.6" y="300.6">14</text>
<text x="484.1" y="300.6">35</text>
<text x="501.4" y="304.3">DIN</text>
<text x="716.4" y="301.4">27</text>
<text x="728.9" y="301.4">28</text>
<text x="323.1" y="311.5">IN1P</text>
<text x="347.6" y="307.9">15</text>
<text x="484.1" y="307.9">34</text>
<text x="501.4" y="311.5">DGND</text>
<text x="716.4" y="308.6">29</text>
<text x="728.9" y="308.6">30</text>
<text x="347.6" y="315.2">16</text>
<text x="484.1" y="315.2">33</text>
<text x="716.4" y="315.9">31</text>
<text x="728.9" y="315.9">32</text>
<text x="716.4" y="323.2">33</text>
<text x="728.9" y="323.2">34</text>
<text x="716.4" y="330.5">35</text>
<text x="728.9" y="330.5">36</text>
<text x="716.4" y="337.8">37</text>
<text x="728.9" y="337.8">38</text>
<text x="716.4" y="345">39</text>
<text x="728.9" y="345">40</text>
<text x="572.1" y="486.3">Title</text>
<text x="572.1" y="508.2">Size</text>
<text x="608.5" y="508.2">Number</text>
<text x="754.3" y="508.2">Revision</text>
<text x="575.7" y="519.1">A4</text>
<text x="572.1" y="530">Date:</text>
<text x="604.9" y="530">10/25/2021</text>
<text x="717.8" y="530">Sheet</text>
<text x="738.4" y="530">of</text>
<text x="572.1" y="537.3">File:</text>
<text x="604.9" y="537.3">C:\Users\..\electrical scheme PIEEG.SCHDOC</text>
<text x="717.8" y="537.3">Drawn By:</text>
</g>
<g font-size="6.3" fill="#000080">
<text x="108.2" y="75.7" transform="rotate(-90 108.2 75.7)">C1</text>
<text x="126.4" y="80.1" transform="rotate(-90 126.4 80.1)">4.7uF</text>
<text x="234.3" y="83.7" transform="rotate(-90 234.3 83.7)">R2</text>
<text x="248.1" y="83.7" transform="rotate(-90 248.1 83.7)">24.9K</text>
<text x="299.9" y="85.2" transform="rotate(-90 299.9 85.2)">C4</text>
<text x="318.1" y="88.1" transform="rotate(-90 318.1 88.1)">4.7uF</text>
<text x="425.9" y="91" transform="rotate(-90 425.9 91)">R3</text>
<text x="439.8" y="93.2" transform="rotate(-90 439.8 93.2)">33.2K</text>
<text x="482.8" y="107.8" transform="rotate(-90 482.8 107.8)">C7</text>
<text x="492.3" y="107" transform="rotate(-90 492.3 107)">4.7uF</text>
<text x="605.2" y="279.6" transform="rotate(-90 605.2 279.6)">10K</text>
<text x="599.4" y="282.5" transform="rotate(-90 599.4 282.5)">R10</text>
<text x="380" y="439.8" transform="rotate(-90 380 439.8)">0K</text>
<text x="366.9" y="452.9" transform="rotate(-90 366.9 452.9)">R23</text>
</g>
<g font-size="6.3">
<text x="362.5" y="190.8" transform="rotate(-90 362.5 190.8)">RESERVED</text>
<text x="369.8" y="190.8" transform="rotate(-90 369.8 190.8)">BIASOUT</text>
<text x="377.1" y="190.8" transform="rotate(-90 377.1 190.8)">BIASIN</text>
<text x="384.4" y="190.8" transform="rotate(-90 384.4 190.8)">BIASINV</text>
<text x="391.7" y="190.8" transform="rotate(-90 391.7 190.8)">BIASREF</text>
<text x="399" y="190.8" transform="rotate(-90 399 190.8)">AVDD</text>
<text x="406.3" y="190.8" transform="rotate(-90 406.3 190.8)">AVSS</text>
<text x="413.5" y="190.8" transform="rotate(-90 413.5 190.8)">AVSS</text>
<text x="420.8" y="190.8" transform="rotate(-90 420.8 190.8)">AVDD</text>
<text x="428.1" y="190.8" transform="rotate(-90 428.1 190.8)">VCAP3</text>
<text x="435.4" y="190.8" transform="rotate(-90 435.4 190.8)">AVDD1</text>
<text x="442.7" y="190.8" transform="rotate(-90 442.7 190.8)">AVSS1</text>
<text x="450" y="190.8" transform="rotate(-90 450 190.8)">CLKSEL</text>
<text x="457.3" y="190.8" transform="rotate(-90 457.3 190.8)">DGND</text>
<text x="464.6" y="190.8" transform="rotate(-90 464.6 190.8)">DVDD</text>
<text x="471.8" y="190.8" transform="rotate(-90 471.8 190.8)">DGND</text>
<text x="366.2" y="208.3" transform="rotate(-90 366.2 208.3)">64</text>
<text x="373.5" y="208.3" transform="rotate(-90 373.5 208.3)">63</text>
<text x="380.7" y="208.3" transform="rotate(-90 380.7 208.3)">62</text>
<text x="388" y="208.3" transform="rotate(-90 388 208.3)">61</text>
<text x="395.3" y="208.3" transform="rotate(-90 395.3 208.3)">60</text>
<text x="402.6" y="208.3" transform="rotate(-90 402.6 208.3)">59</text>
<text x="409.9" y="208.3" transform="rotate(-90 409.9 208.3)">58</text>
<text x="417.2" y="208.3" transform="rotate(-90 417.2 208.3)">57</text>
<text x="424.5" y="208.3" transform="rotate(-90 424.5 208.3)">56</text>
<text x="431.8" y="208.3" transform="rotate(-90 431.8 208.3)">55</text>
<text x="439.1" y="208.3" transform="rotate(-90 439.1 208.3)">54</text>
<text x="446.3" y="208.3" transform="rotate(-90 446.3 208.3)">53</text>
<text x="453.6" y="208.3" transform="rotate(-90 453.6 208.3)">52</text>
<text x="460.9" y="208.3" transform="rotate(-90 460.9 208.3)">51</text>
<text x="468.2" y="208.3" transform="rotate(-90 468.2 208.3)">50</text>
<text x="475.5" y="208.3" transform="rotate(-90 475.5 208.3)">49</text>
<text x="366.2" y="322.6" transform="rotate(-90 366.2 322.6)">17</text>
<text x="373.5" y="322.6" transform="rotate(-90 373.5 322.6)">18</text>
<text x="380.7" y="322.6" transform="rotate(-90 380.7 322.6)">19</text>
<text x="388" y="322.6" transform="rotate(-90 388 322.6)">20</text>
<text x="395.3" y="322.6" transform="rotate(-90 395.3 322.6)">21</text>
<text x="402.6" y="322.6" transform="rotate(-90 402.6 322.6)">22</text>
<text x="409.9" y="322.6" transform="rotate(-90 409.9 322.6)">23</text>
<text x="417.2" y="322.6" transform="rotate(-90 417.2 322.6)">24</text>
<text x="424.5" y="322.6" transform="rotate(-90 424.5 322.6)">25</text>
<text x="431.8" y="322.6" transform="rotate(-90 431.8 322.6)">26</text>
<text x="439.1" y="322.6" transform="rotate(-90 439.1 322.6)">27</text>
<text x="446.3" y="322.6" transform="rotate(-90 446.3 322.6)">28</text>
<text x="453.6" y="322.6" transform="rotate(-90 453.6 322.6)">29</text>
<text x="460.9" y="322.6" transform="rotate(-90 460.9 322.6)">30</text>
<text x="468.2" y="322.6" transform="rotate(-90 468.2 322.6)">31</text>
<text x="475.5" y="322.6" transform="rotate(-90 475.5 322.6)">32</text>
<text x="435.4" y="342.6" transform="rotate(-90 435.4 342.6)">NC</text>
<text x="450" y="342.6" transform="rotate(-90 450 342.6)">NC</text>
<text x="362.5" y="349.2" transform="rotate(-90 362.5 349.2)">SRB1</text>
<text x="369.8" y="349.2" transform="rotate(-90 369.8 349.2)">SRB2</text>
<text x="377.1" y="352.4" transform="rotate(-90 377.1 352.4)">AVDD</text>
<text x="384.4" y="350.3" transform="rotate(-90 384.4 350.3)">AVSS</text>
<text x="391.7" y="352.4" transform="rotate(-90 391.7 352.4)">AVDD</text>
<text x="399" y="352.4" transform="rotate(-90 399 352.4)">AVDD</text>
<text x="406.3" y="350.3" transform="rotate(-90 406.3 350.3)">AVSS</text>
<text x="413.5" y="353.9" transform="rotate(-90 413.5 353.9)">VREFP</text>
<text x="464.6" y="353.5" transform="rotate(-90 464.6 353.5)">RESV1</text>
<text x="471.8" y="350.3" transform="rotate(-90 471.8 350.3)">AVSS</text>
<text x="420.8" y="355" transform="rotate(-90 420.8 355)">VREFN</text>
<text x="428.1" y="354.3" transform="rotate(-90 428.1 354.3)">VCAP4</text>
<text x="442.7" y="354.3" transform="rotate(-90 442.7 354.3)">VCAP1</text>
<text x="457.3" y="354.3" transform="rotate(-90 457.3 354.3)">VCAP2</text>
</g>
</svg>
